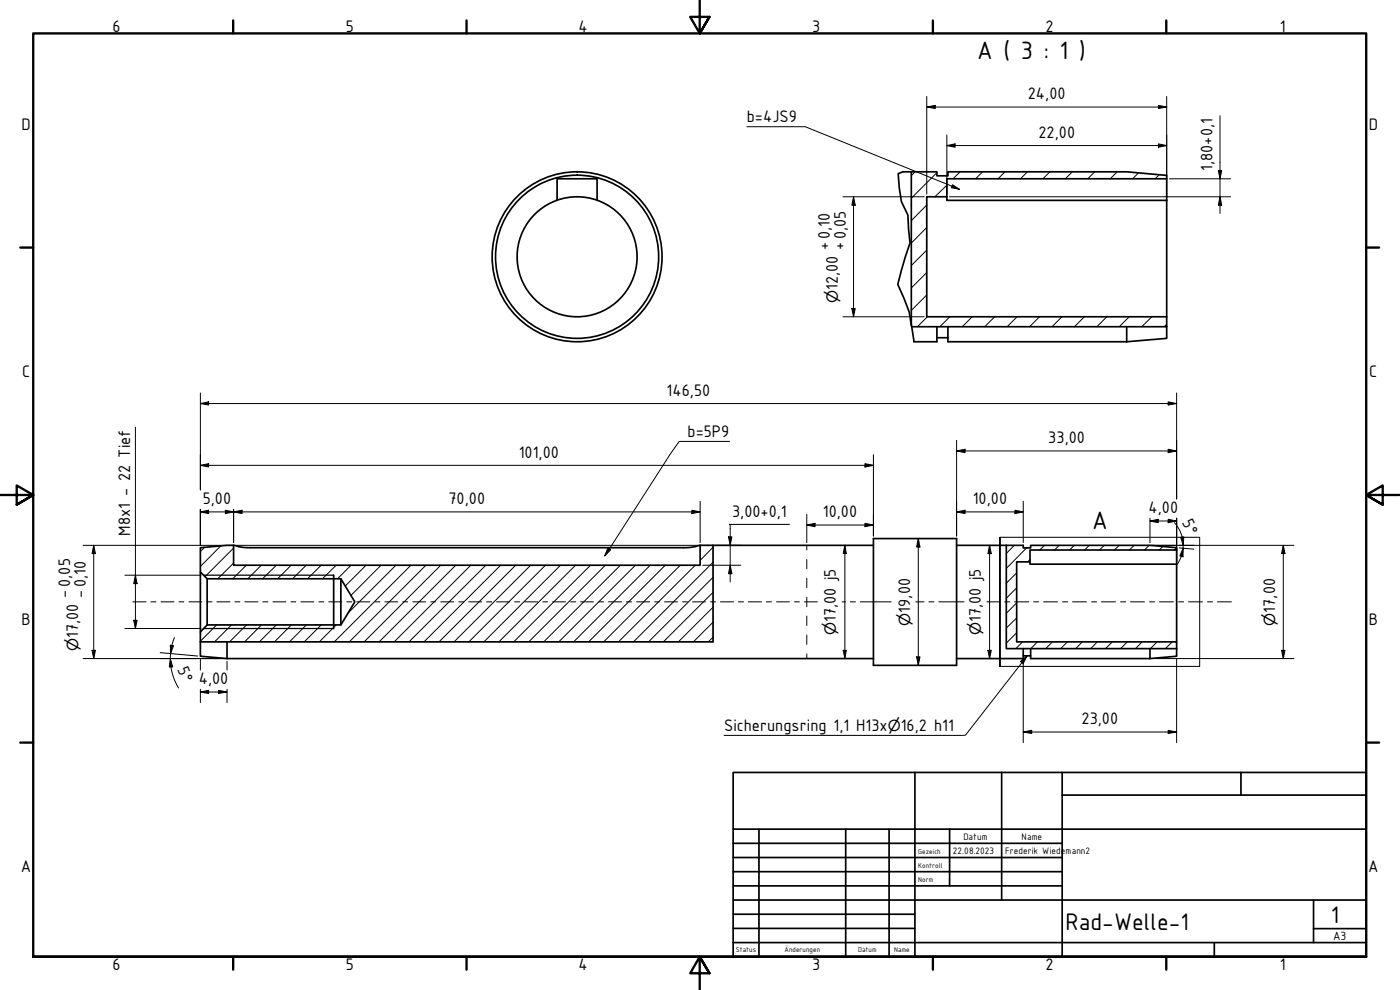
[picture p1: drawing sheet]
<svg xmlns="http://www.w3.org/2000/svg" width="420mm" height="297mm" viewBox="0 0 420 297" stroke-linecap="round" stroke-linejoin="round" font-family="sans-serif">
<!-- layer: Schraffur (ISO) -->
<g fill="none" stroke="#000" stroke-width=".3">
<path d="M274.6 51.5l-1.1 1.2M281.2 51.8l-7.7 7.7M284.2 55.5l-3.6 3.5M288.2 51.5l-2.2 2.1M294.9 51.5l-2.1 2.1M301.6 51.5l-2.1 2.1M308.4 51.5l-2.1 2.1M315.1 51.5l-2.1 2.1M321.8 51.5l-2.1 2.1M328.5 51.5l-2 2.1M335.3 51.5l-2.1 2.1M341.7 51.9l-1.8 1.7"/>
<path d="M347.9 52.4l-1.3 1.2M278.1 75l-4.6 4.7M278.1 68.2l-4.6 4.7M278.1 61.5l-4.6 4.7M278.1 88.5l-4.6 4.6M278.1 81.8l-4.6 4.6M278.3 95l-3 3M285.1 95l-3 3M291.8 95l-3 3M298.5 95l-3 3M305.2 95l-2.9 3M312 95l-3 3"/>
<path d="M318.7 95l-3 3M325.4 95l-2.9 3M332.2 95l-3 3M338.9 95l-3 3M345.7 95l-3.1 3M350.1 97.3l-.7 .7M61.4 164.2l-1.3 1.3M66.3 163.8l-6.2 6.2M70.1 169l-4.8 4.7M70.1 164.5l-8.6 8.5M73.9 169.6l-4.1 4.1M78.4 169.6l-4 4.1"/>
<path d="M82.9 169.6l-4.1 4.1M87.4 169.6l-4.1 4.1M91.9 169.6l-4.1 4.1M96.4 169.6l-4.1 4.1M100.9 169.6l-4.1 4.1M105.3 169.6l-4 4.1M109.9 169.6l-6.3 6.2M114.4 169.6l-9.1 9.1M118.8 169.6l-14.4 14.4M123.3 169.6l-23 23M127.8 169.6l-23 23M132.3 169.6l-23 23"/>
<path d="M136.8 169.6l-23 23M141.3 169.6l-23 23M145.8 169.6l-23.1 23M150.2 169.6l-22.9 23M154.7 169.6l-22.9 23M159.3 169.6l-23 23M163.7 169.6l-23 23M168.2 169.6l-23 23M172.7 169.6l-23 23M177.2 169.6l-23 23M181.7 169.6l-23 23M186.2 169.6l-23 23"/>
<path d="M190.7 169.6l-23 23M195.1 169.6l-23 23M199.6 169.6l-22.9 23M204.2 169.6l-23 23M208.7 169.6l-23.1 23M210.1 163.6h.1M214 177.7l-14.9 14.9M214 173.2l-19.4 19.4M214 168.7l-23.9 23.9M214 164.2l-3.9 3.9M304.4 163.6l-2.4 2.4M305.1 176.4l-3.1 3.1"/>
<path d="M305.1 171.9l-3.1 3.1M308.1 164.4l-6.1 6.1M309.1 167.9l-.7 .7M313.4 163.6l-1.4 1.4M317.9 163.6l-1.4 1.4M322.4 163.6l-1.4 1.4M326.9 163.6l-1.4 1.4M331.4 163.6l-1.5 1.4M335.9 163.6l-1.4 1.4M340.4 163.6l-1.4 1.4M344.9 163.6l-1.4 1.4M349 163.9l-1.1 1.1"/>
<path d="M353.1 164.3l-.7 .7M65 187.5l-4.9 4.9M69.5 187.5l-5.1 5.1M74 187.5l-5.1 5.1M78.5 187.5l-5.1 5.1M82.9 187.5l-5 5.1M87.4 187.5l-5 5.1M91.9 187.5l-5 5.1M96.4 187.5l-5.1 5.1M100.9 187.5l-5.1 5.1M214 191.2l-1.4 1.4M214 186.7l-5.9 5.9"/>
<path d="M214 182.2l-10.4 10.4M305.1 189.9l-3.1 3.1M305.1 185.4l-3.1 3.1M305.1 180.9l-3.1 3.1M306.9 192.6l-2 2M311.3 192.6l-1.9 2M315.8 192.6l-2 2M320.4 192.6l-2.1 2M324.8 192.6l-2 2M329.3 192.6l-2 2M333.8 192.6l-2 2M338.3 192.6l-2 2"/>
<path d="M342.8 192.6l-2 2M347.3 192.6l-2.1 2M351.8 192.6l-2 2"/>
</g>
<!-- layer: Sichtbar (ISO) -->
<g fill="none" stroke="#000" stroke-width=".51">
<path d="M271 51.5h2.5M273.5 51.5h7.7v1.3h3.3v-1.3h53.6l12 1.1v1h-65.9v5.4h-6.1v36h72v3M273.5 51.5v46M284.2 59v1.1h65.9M350.1 53.6v41.4M167.2 60.1v-6.5h12v6.5M167.2 60.1a18 18 0 0 0-8.5 27.6 18 18 0 0 0 29 .1 18 18 0 0 0-8.5-27.7M167.2 60.1a18 18 0 0 1 12 0M273.6 98h76.5M281.2 98v4.5h-6.9M284.5 98v4.5h53.6M338.1 98v4.5"/>
<path d="M350.1 98v3.5l-12 1M281.2 101.3h3.3M60.1 171.6v18M62.2 173.7v13.8M70.1 163.6l4.1 .7h131.9l4-.7M100.1 172.6v16M102.3 173.7v13.8M214 163.6v29h-153.9M214 163.6h-3.9v6h-140v-6l-10 .7v7.3l2.1 2.1h40.1l4.2 6.9-4.2 6.9h-40.1l-2.1 2.1v3M214 163.6h48.1M262.1 161.6h25v38h-25zM287.1 163.6h20v.8h2.2v-.8h35.8l8 .7v.7h-44v3.6h-4v24h48v2"/>
<path d="M302 163.6v31h51.1M309.1 168.6v.7h44M353.1 165v27.6M60.1 192.6v4.3l8 .7M68.1 197.6h194M68.1 192.6v5M307.1 194.6v3h-20M307.1 196.8h2.2M309.3 194.6v3h35.8M345.1 194.6v3M353.1 194.6v2.3l-8 .7"/>
<circle cx="173.2" cy="77" r="25.5"/>
<circle cx="173.2" cy="77" r="24.5"/>
</g>
<!-- layer: Sichtbar schmal (ISO) -->
<path d="M61.1 172.6h39M61.1 188.6h39" fill="none" stroke="#000" stroke-width=".38"/>
<!-- layer: Bruchlinie (ISO) -->
<path d="M271 51.5l-1.4 .6 .3 4.2 .6 4.1 2 4.2 .6 8.3-1.4 4.1-2.3 8.3 3.5 8.3 1.4 8.9" fill="none" stroke="#000" stroke-width=".51"/>
<!-- layer: Detailumgrenzung (ISO) -->
<path d="M300.1 161.2v38.7v-38.7h59.9v38.7h-59.9" fill="none" stroke="#000" stroke-width=".3"/>
<!-- layer: Rahmen (ISO) -->
<g fill="none" stroke="#000" stroke-width=".7">
<path d="M70 6.1v3.9M140 6.1v3.9M210 0v10l-2.9-4.9h5.8l-2.9 4.9 2.9-4.9M280 6.1v3.9M350 6.1v3.9M6.1 74.3h3.9M410 74.3h3.9M0 148.5h10l-5-2.8v5.7l5-2.9-5 2.9M420 148.5h-10l5-2.8v5.7l-5-2.9 5 2.9M6.1 222.8h3.9M410 222.8h3.9M10 287.1v-277.1h400v277.1h-400h400"/>
<path d="M70 287.1v3.8M140 287.1v3.8M212.9 292l-2.9-4.9 2.9 4.9h-5.8l2.9-4.9v9.9M280 287.1v3.8M350 287.1v3.8"/>
</g>
<!-- layer: Titel (ISO) -->
<g fill="none" stroke="#000" stroke-width=".51">
<path d="M220 231.8h190v55.3h-190zM274.6 231.8v55.3M300.6 231.8v38.3M318.8 238.6h91.2M318.8 231.8v55.3M372.4 231.8v6.8M220 253h98.8M220 257.3h98.8M220 248.8h190M227.8 248.8v38.3M253.8 248.8v38.3M266.8 248.8v38.3"/>
<path d="M285 248.8v17M220 261.5h98.8M220 265.8h98.8M220 270.1h190M220 274.3h54.6M220 278.6h54.6M394.2 278.6h15.8M394.2 270.1v12.7M220 282.8h190M364.4 282.8v4.3"/>
</g>
<!-- layer: Skizziergeometrie (ISO) -->
<path d="M242.1 163.6v1.4M242.1 167.9v2.8M242.1 173.5v2.8M242.1 179.2v2.8M345.1 163.6h8M60.1 197.6h8M242.1 184.8v2.9M242.1 190.5v2.8M242.1 196.2v1.4" fill="none" stroke="#000" stroke-width=".3"/>
<!-- layer: Mittellinie (ISO) -->
<g fill="none" stroke="#000" stroke-width=".3">
<path d="M39.9 180.6h3.9M45.3 180.6h1.5M48.3 180.6h3.9M53.7 180.6h1.5M56.7 180.6h3.9M62.1 180.6h1.5M65.1 180.6h3.9M70.5 180.6h1.5M73.5 180.6h3.9M78.9 180.6h1.5M81.9 180.6h3.9M87.3 180.6h1.5"/>
<path d="M90.3 180.6h3.9M95.7 180.6h1.5M98.7 180.6h3.9M104.1 180.6h1.5M107.1 180.6h3.9M112.5 180.6h1.5M115.5 180.6h3.9M120.9 180.6h1.5M123.9 180.6h3.9M129.3 180.6h1.4M132.3 180.6h3.8M137.7 180.6h1.5"/>
<path d="M140.7 180.6h3.9M146 180.6h1.6M149 180.6h4M154.4 180.6h1.6M157.5 180.6h3.9M162.9 180.6h1.4M165.9 180.6h3.8M171.3 180.6h1.5M174.2 180.6h3.9M179.6 180.6h1.6M182.6 180.6h4M188 180.6h1.5"/>
<path d="M191.1 180.6h3.8M196.5 180.6h1.4M199.5 180.6h3.8M204.9 180.6h1.4M207.8 180.6h3.9M213.2 180.6h1.6M216.2 180.6h4M221.6 180.6h1.5M224.6 180.6h3.9M230 180.6h1.5M233 180.6h3.9M238.4 180.6h1.5"/>
<path d="M241.4 180.6h3.9M252.7 180.6h1M255.2 180.6h1.5M258.2 180.6h9.3M274.8 180.6h2.5M278.8 180.6h1.5M281.7 180.6h7.6M296.2 180.6h3.8M301.5 180.6h1.5M304.5 180.6h4.2M310.2 180.6h1.5M313.2 180.6h4.2"/>
<path d="M318.9 180.6h1.5M321.9 180.6h4.2M327.6 180.6h1.5M330.6 180.6h4.2M336.3 180.6h1.5M339.3 180.6h4.2M345 180.6h1.5M348 180.6h4.2M353.7 180.6h1.5M356.7 180.6h4.2M362.4 180.6h1.5M365.4 180.6h4.2"/>
</g>
<g fill="none" stroke="#000" stroke-width=".3">
<path d="M278.1 32.1l2.6-.5v1zM278.1 32.1h72M278.1 28.9v29.4M347.7 31.6l2.4 .5-2.4 .5zM350.1 28.9v30.4M366.1 34.7v29.4M253 59h24.4M256.2 59l.5 2.6h-1zM256.2 59v36M284.2 43.7l2.4-.5v1zM284.2 43.7h65.9M284.2 40.5v17.8"/>
<path d="M284.9 59h84.4M347.7 43.2l2.4 .5-2.4 .5zM351 53.6h18.3M365.6 51.2h1l-.5 2.4zM366.1 59l.5 2.6h-1zM253 95h24.4M255.7 92.6h1l-.5 2.4zM60.1 117.9v29.1M353.1 117.9v31.8M40.6 128.2v60.4M60.1 139.6l2.5-.5v1zM60.1 121.1l2.5-.5v.9z"/>
<path d="M60.1 139.6h202M60.1 121.1h293M259.6 139.1l2.5 .5-2.5 .5zM262.1 136.4v24.4M287.1 135.3l2.5-.5v1zM287.1 135.3h66M287.1 132.1v28.7M350.6 134.8l2.5 .5-2.5 .5zM350.6 120.6l2.5 .5-2.5 .4zM60.1 153.6l2.5-.5v1zM60.1 152.8v10.7M60.1 153.6h150"/>
<path d="M67.6 153.1l2.5 .5-2.5 .5zM70.1 153.6l2.5-.5v1zM70.1 152.8v10M207.6 153.1l2.5 .5-2.5 .5zM210.1 150.4v12.4M236.9 157.3h-18h.2v17.3M242.1 157.5l2.5-.5v1zM242.1 157.5h20M242.1 154.4v8.4M259.6 157l2.5 .5-2.5 .5zM287.1 153.6l2.5-.5v1zM287.1 153.6h20"/>
<path d="M304.6 153.1l2.5 .5-2.5 .5zM307.1 150.4v12.4M345.1 156.3l2.5-.5v1zM345.1 156.3h8M345.1 155.5v7.3M350.6 155.8l2.5 .5-2.5 .5zM352.5 156.8l1.5 2.3 .8 2M353.1 155.5v13M25 163.6h188.2M28.1 163.6l.5 2.5h-1zM28.1 163.6v34M37.5 172.6h22.8"/>
<path d="M40.6 172.6l.5 2.5h-1zM210.9 169.6h11.4M214.8 163.6h7.5M218.6 161.1h1l-.5 2.5zM219.1 169.6l.5 2.5h-1zM253.6 163.6l.4 2.5h-1zM253.6 163.6v34M275.6 161.6l.5 2.5h-1zM275.6 161.6v38M297 163.6l.5 2.5h-1zM297 163.6v34M345.9 163.6h42.4"/>
<path d="M353.9 164.4l4.4 .4M354.3 161.2l1-.1-.2 2.5zM354.8 161.1l.3 2.5M355.1 164.5l-.1 2.6-.9-.3zM355.1 164.5l-.6 2.4-1.1 2.2M355.1 163.6v.9M385.1 163.6l.5 2.5h-1zM385.1 163.6v34M25 197.6h42.3M27.6 195.1h1l-.5 2.5zM37.5 188.6h22.8M40.1 186.1h1l-.5 2.5z"/>
<path d="M48.1 195.8l11.2 1M51.1 197.6l.7 2.5h-1zM51.1 193.6l1 .1-.9 2.4zM52.3 191.3l-.7 2.4a16.3 16.3 0 0 0 0 8.1l.8 2.4 1.2 2.2M60.1 197.7v3.3M68.1 198.4v2.6M253 195.1h1l-.4 2.5zM275.1 197.1h1l-.5 2.5zM296.5 195.1h1l-.5 2.5zM307.1 199v23.8M345.9 197.6h42.4M353.1 197.7v25.1"/>
<path d="M384.6 195.1h1l-.5 2.5zM60.1 207.6l2.5-.5v1zM60.1 206.8v4M60.1 207.6h8M65.6 207.1l2.5 .5-2.5 .5zM68.1 206.8v4M307.1 219.6l2.5-.5v1zM307.1 219.6h46M350.6 219.1l2.5 .5-2.5 .5z"/>
</g>
<g fill="#000">
<path d="M278.1 32.1l2.6-.5v1z" fill-rule="evenodd"/>
<path d="M347.7 31.6l2.4 .5-2.4 .5z" fill-rule="evenodd"/>
<path d="M284.2 43.7l2.4-.5v1z" fill-rule="evenodd"/>
<path d="M347.7 43.2l2.4 .5-2.4 .5z" fill-rule="evenodd"/>
<path d="M365.6 51.2h1l-.5 2.4z" fill-rule="evenodd"/>
<path d="M256.2 59l.5 2.6h-1z" fill-rule="evenodd"/>
<path d="M366.1 59l.5 2.6h-1z" fill-rule="evenodd"/>
<path d="M255.7 92.6h1l-.5 2.4z" fill-rule="evenodd"/>
<path d="M60.1 139.6l2.5-.5v1z" fill-rule="evenodd"/>
<path d="M60.1 121.1l2.5-.5v.9z" fill-rule="evenodd"/>
<path d="M287.1 135.3l2.5-.5v1z" fill-rule="evenodd"/>
<path d="M350.6 134.8l2.5 .5-2.5 .5z" fill-rule="evenodd"/>
<path d="M350.6 120.6l2.5 .5-2.5 .4z" fill-rule="evenodd"/>
<path d="M60.1 153.6l2.5-.5v1z" fill-rule="evenodd"/>
<path d="M67.6 153.1l2.5 .5-2.5 .5z" fill-rule="evenodd"/>
<path d="M70.1 153.6l2.5-.5v1z" fill-rule="evenodd"/>
<path d="M207.6 153.1l2.5 .5-2.5 .5z" fill-rule="evenodd"/>
<path d="M242.1 157.5l2.5-.5v1z" fill-rule="evenodd"/>
<path d="M259.6 139.1l2.5 .5-2.5 .5z" fill-rule="evenodd"/>
<path d="M259.6 157l2.5 .5-2.5 .5z" fill-rule="evenodd"/>
<path d="M287.1 153.6l2.5-.5v1z" fill-rule="evenodd"/>
<path d="M304.6 153.1l2.5 .5-2.5 .5z" fill-rule="evenodd"/>
<path d="M345.1 156.3l2.5-.5v1z" fill-rule="evenodd"/>
<path d="M350.6 155.8l2.5 .5-2.5 .5z" fill-rule="evenodd"/>
<path d="M28.1 163.6l.5 2.5h-1z" fill-rule="evenodd"/>
<path d="M40.6 172.6l.5 2.5h-1z" fill-rule="evenodd"/>
<path d="M218.6 161.1h1l-.5 2.5z" fill-rule="evenodd"/>
<path d="M219.1 169.6l.5 2.5h-1z" fill-rule="evenodd"/>
<path d="M253.6 163.6l.4 2.5h-1z" fill-rule="evenodd"/>
<path d="M275.6 161.6l.5 2.5h-1z" fill-rule="evenodd"/>
<path d="M297 163.6l.5 2.5h-1z" fill-rule="evenodd"/>
<path d="M354.3 161.2l1-.1-.2 2.5z" fill-rule="evenodd"/>
<path d="M355.1 164.5l-.1 2.6-.9-.3z" fill-rule="evenodd"/>
<path d="M385.1 163.6l.5 2.5h-1z" fill-rule="evenodd"/>
<path d="M27.6 195.1h1l-.5 2.5z" fill-rule="evenodd"/>
<path d="M40.1 186.1h1l-.5 2.5z" fill-rule="evenodd"/>
<path d="M51.1 193.6l1 .1-.9 2.4z" fill-rule="evenodd"/>
<path d="M253 195.1h1l-.4 2.5z" fill-rule="evenodd"/>
<path d="M275.1 197.1h1l-.5 2.5z" fill-rule="evenodd"/>
<path d="M296.5 195.1h1l-.5 2.5z" fill-rule="evenodd"/>
<path d="M384.6 195.1h1l-.5 2.5z" fill-rule="evenodd"/>
<path d="M51.1 197.6l.7 2.5h-1z" fill-rule="evenodd"/>
<path d="M60.1 207.6l2.5-.5v1z" fill-rule="evenodd"/>
<path d="M65.6 207.1l2.5 .5-2.5 .5z" fill-rule="evenodd"/>
<path d="M307.1 219.6l2.5-.5v1z" fill-rule="evenodd"/>
<path d="M350.6 219.1l2.5 .5-2.5 .5z" fill-rule="evenodd"/>
</g>
<!-- layer: Symbol (ISO) -->
<path d="M224.2 38h17.5l46.3 18.8M285.9 55.4l2.1 1.4-2.5-.5zM218.9 132.4h-15.1l-2.6 3.7-19.7 30.7M182.4 164.4l.9 .6-1.8 1.8zM306.3 198.5l1.9-1.7-1.1 2.3zM308.2 196.8l-18.4 23.8h-72.5" fill="none" stroke="#000" stroke-width=".3"/>
<g fill="#000">
<path d="M285.9 55.4l2.1 1.4-2.5-.5z" fill-rule="evenodd"/>
<path d="M182.4 164.4l.9 .6-1.8 1.8z" fill-rule="evenodd"/>
<path d="M306.3 198.5l1.9-1.7-1.1 2.3z" fill-rule="evenodd"/>
</g>
<g font-size="8.1">
<text x="293.3" y="17.6">A ( 3 : 1 )</text>
<text x="327.7" y="158.9">A</text>
</g>
<g font-size="7.7">
<text x="319.8" y="278.9">Rad-Welle-1</text>
<text x="399.4" y="276.8">1</text>
</g>
<g font-size="5.4">
<text x="33.8" y="9.6">6</text>
<text x="103.8" y="9.6">5</text>
<text x="173.6" y="9.6">4</text>
<text x="243.8" y="9.6">3</text>
<text x="313.8" y="9.6">2</text>
<text x="384.1" y="9.6">1</text>
<text x="308.5" y="29.8">24,00</text>
<text x="6.5" y="38.9">D</text>
<text x="224.2" y="36.8">b=4JS9</text>
<text x="311.7" y="41.4">22,00</text>
<text x="410.8" y="38.9">D</text>
<text x="363.9" y="51.2" transform="rotate(-90 363.9 51.2)">1,80+0,1</text>
<text x="248.9" y="75" transform="rotate(-90 248.9 75)">+0,10</text>
<text x="253.5" y="75" transform="rotate(-90 253.5 75)">+0,05</text>
<text x="251.5" y="87.1" transform="rotate(-90 251.5 87.1)">12,00</text>
<text x="6.6" y="113.1">C</text>
<text x="410.9" y="113.1">C</text>
<text x="200" y="118.7">146,50</text>
<text x="206.3" y="131.2">b=5P9</text>
<text x="155.7" y="137.3">101,00</text>
<text x="314.6" y="133">33,00</text>
<text x="60.8" y="151.3">5,00</text>
<text x="134.6" y="151.3">70,00</text>
<text x="219.7" y="155.1">3,00+0,1</text>
<text x="247" y="155.2">10,00</text>
<text x="292" y="151.3">10,00</text>
<text x="344.7" y="154">4,00</text>
<text x="39.1" y="160.8" transform="rotate(-90 39.1 160.8)">M8x1 - 22 Tief</text>
<text x="354.7" y="156.7" transform="rotate(66 354.7 156.7)">5°</text>
<text x="20.6" y="179.4" transform="rotate(-90 20.6 179.4)">- 0,05</text>
<text x="25.5" y="179.4" transform="rotate(-90 25.5 179.4)">- 0,10</text>
<text x="273.1" y="183.8" transform="rotate(-90 273.1 183.8)">19,00</text>
<text x="382.7" y="183.8" transform="rotate(-90 382.7 183.8)">17,00</text>
<text x="6.5" y="187.4">B</text>
<text x="23.4" y="191.4" transform="rotate(-90 23.4 191.4)">17,00</text>
<text x="250.9" y="186.6" transform="rotate(-90 250.9 186.6)">17,00 j5</text>
<text x="294.3" y="186.6" transform="rotate(-90 294.3 186.6)">17,00 j5</text>
<text x="410.8" y="187.4">B</text>
<text x="53.2" y="200.8" transform="rotate(69 53.2 200.8)">5°</text>
<text x="59.6" y="205.3">4,00</text>
<text x="217.3" y="219.4">Sicherungsring 1,1 H13x</text>
<text x="270.3" y="219.4">16,2 h11</text>
<text x="324.6" y="217.3">23,00</text>
<text x="6.3" y="261.7">A</text>
<text x="410.6" y="261.7">A</text>
<text x="33.8" y="290.9">6</text>
<text x="103.8" y="290.9">5</text>
<text x="173.6" y="290.9">4</text>
<text x="243.8" y="290.9">3</text>
<text x="313.8" y="290.9">2</text>
<text x="384.1" y="290.9">1</text>
</g>
<g font-size="4.6">
<text x="251.5" y="91" transform="rotate(-90 251.5 91)">⌀</text>
<text x="250.9" y="190.5" transform="rotate(-90 250.9 190.5)">⌀</text>
<text x="273.1" y="187.7" transform="rotate(-90 273.1 187.7)">⌀</text>
<text x="294.3" y="190.5" transform="rotate(-90 294.3 190.5)">⌀</text>
<text x="382.7" y="187.7" transform="rotate(-90 382.7 187.7)">⌀</text>
<text x="23.4" y="195.4" transform="rotate(-90 23.4 195.4)">⌀</text>
<text x="266.4" y="219.4">⌀</text>
</g>
<text font-size="3.9" x="400.1" y="282">A3</text>
<g font-size="3">
<text x="286" y="256.3">22.08.2023</text>
<text x="289.1" y="252">Datum</text>
<text x="301.6" y="256.3">Frederik Wiedemann2</text>
<text x="306.6" y="252">Name</text>
</g>
<g font-size="2.3">
<text x="275.6" y="256.3">Gezeich</text>
<text x="275.6" y="260.5">Kontroll</text>
<text x="275.6" y="264.8">Norm</text>
<text x="220.9" y="285.7">Status</text>
<text x="235.5" y="285.7">Änderungen</text>
<text x="257.6" y="285.7">Datum</text>
<text x="268.4" y="285.7">Name</text>
</g>
</svg>
